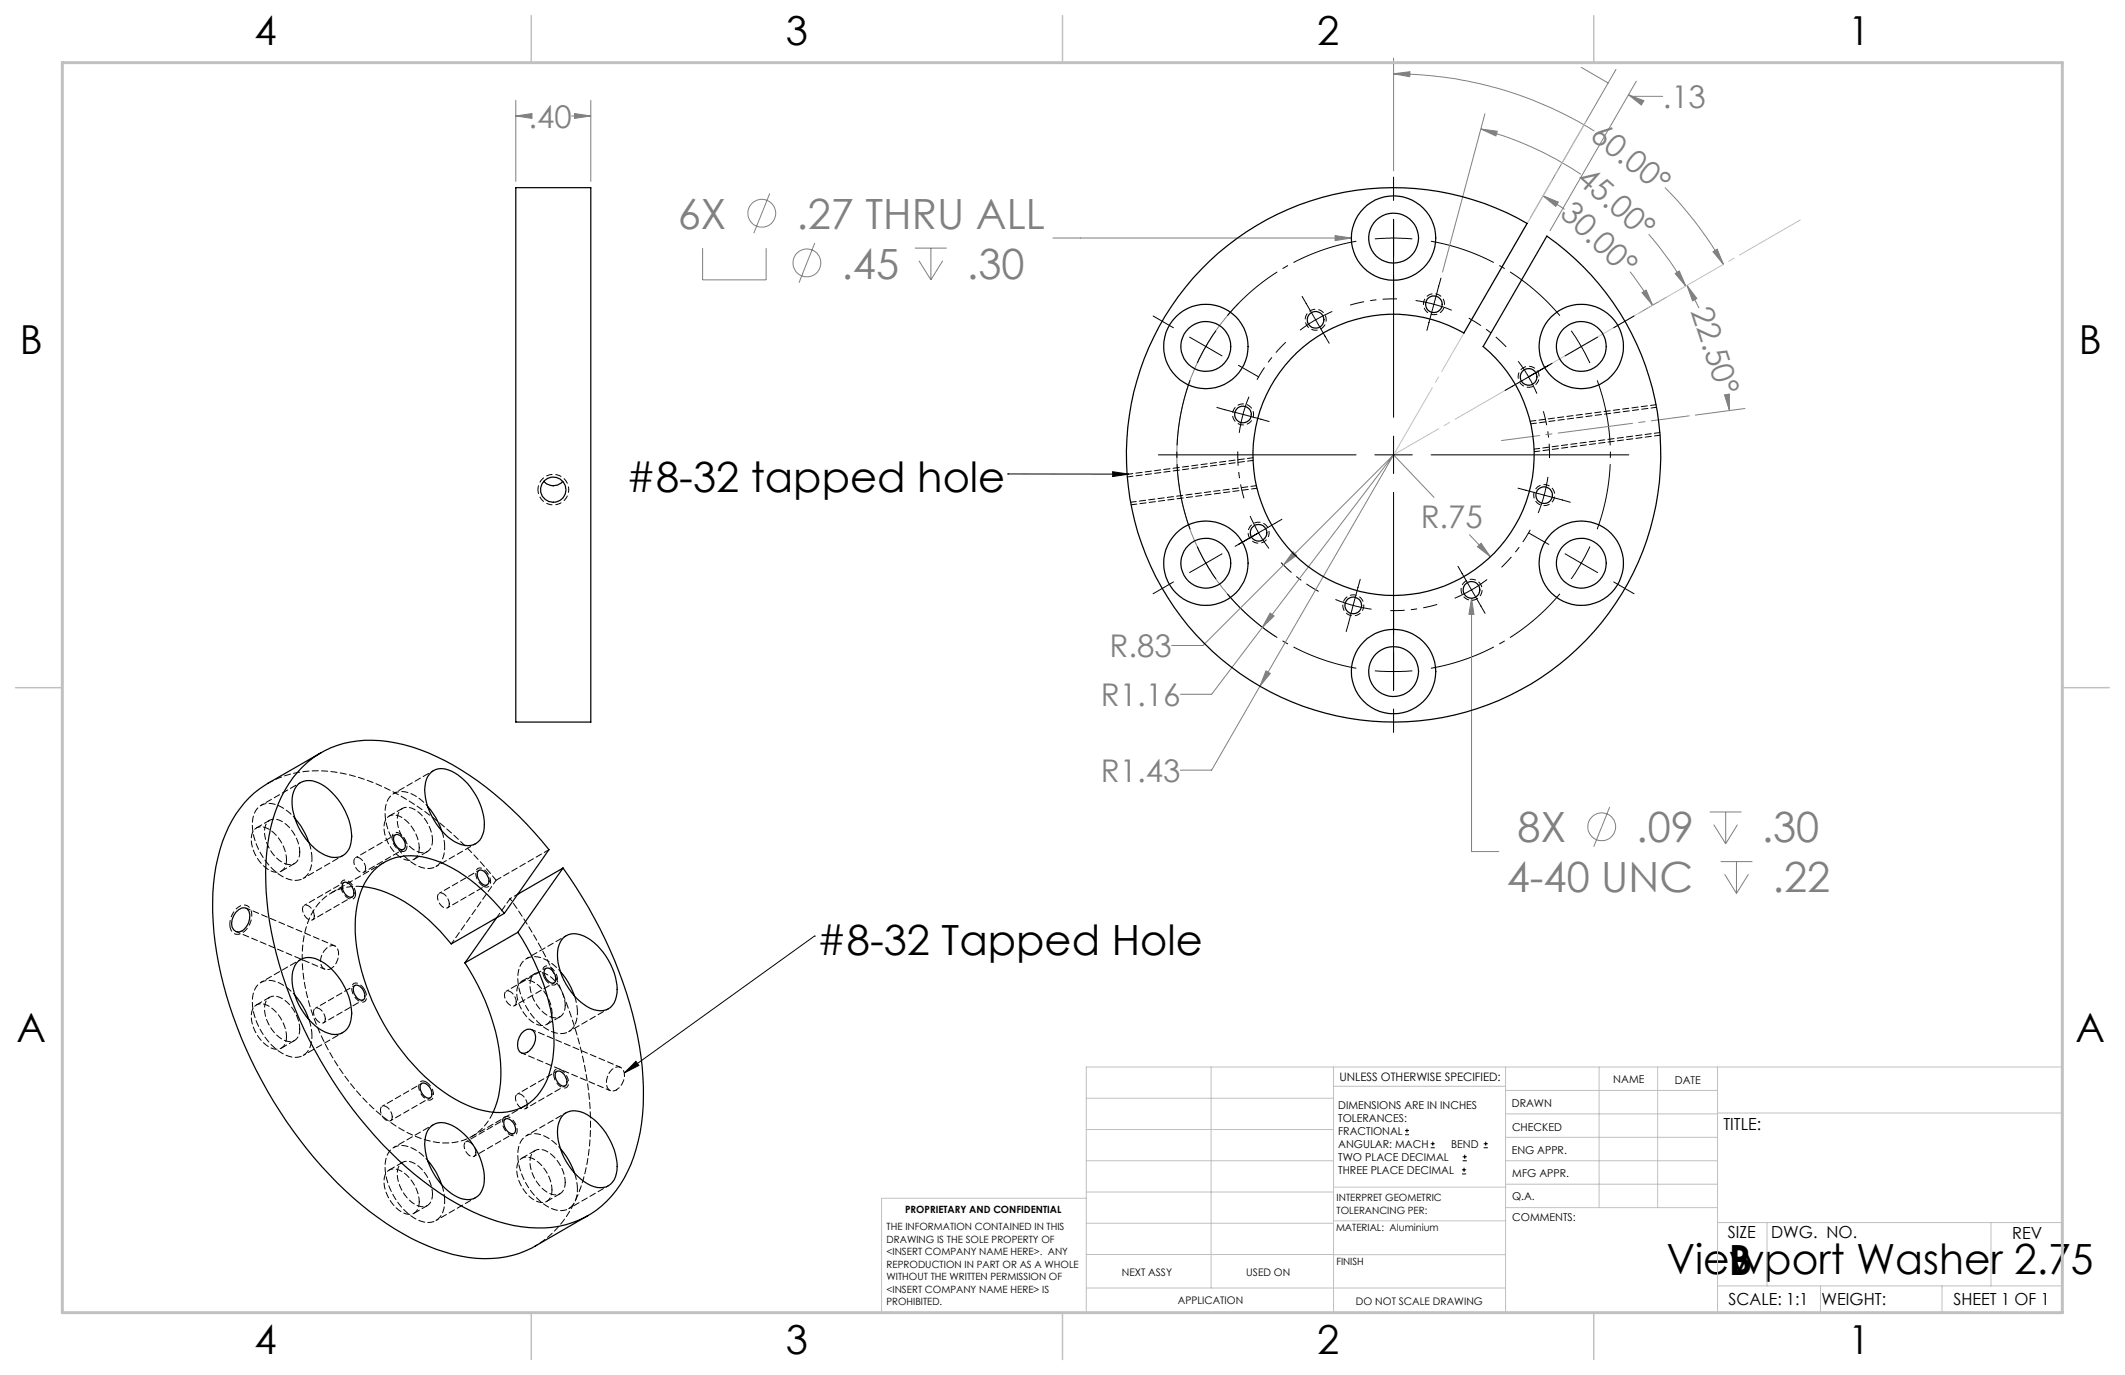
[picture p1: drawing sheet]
<svg xmlns="http://www.w3.org/2000/svg" width="432mm" height="279mm" viewBox="0 0 432 279" stroke-linecap="round" stroke-linejoin="round" font-family="sans-serif">
<g fill="none" stroke="#808080" stroke-width=".2">
<path d="M283.2 15l3.3-.4v1zM283.2 15a77.2 77.2 0 0 1 40.8 11.6M283.2 11.8v22.9M321.3 13.7l5.5 3.2M328.4 14.1l-17.5 30.2M330.9 19.3l.6 .3h6.4M330.9 19.3l3.1 1.2-.5 .8zM332.5 16.5l-17.5 30.4M104.8 23.6l3.3-.5v1zM104.8 20.4v16.5M104.8 23.6h2.6M116.1 23.6h4"/>
<path d="M116.7 23.1l3.4 .5-3.4 .5zM120.1 20.4v16.5M156.4 39.3l-3.2 8.1M300.9 26.2l3.3 .5-.2 .9zM300.9 26.2a68.8 68.8 0 0 1 20.3 9.2M301.7 23.1l-8.6 32.2M313.5 39.8l3.2 1.3-.6 .8zM313.5 39.8l4.4 2.7M338.3 38.1a75 75 0 0 1 11.9 15.6M142.8 50.4v6.5h12.9v-6.5M165.6 49.4l-3.3 8.1M185.9 50.4h6.5"/>
<path d="M186.7 53l2.5 3.9M189.2 50.4v6.5M191.6 53l-2.4 3.9M214 48.4h60.6M271.3 47.9l3.3 .5-3.3 .5zM331.2 55.2l2.5 3.4 2.1 3.4M333.7 59.5l.8-.6 1.3 3.1zM335 47.6a71.1 71.1 0 0 1 7.5 10.5M340.4 55.6l.8-.5 1.3 3zM342.8 58l2 2.6-.9 .5zM342.8 58l2.4 4.6M348.1 51.2l.8-.6 1.3 3.1z"/>
<path d="M251.7 61.6a44 44 0 0 0 7.4 67.7M338.6 60.4l-5.5 3.2M283.2 92.4l8.2 8.7M283.2 92.4l-27.2 47.1M283.2 92.4l-26.7 35.1M283.2 92.4l-38.8 38.8h-6.3M350.4 80.3l1-.2v3.3zM350.9 80.1l.5 3.3M354.6 83l-10.1 1.3M262.7 112.1l.8 .8-2.7 1.9zM298.6 108.7l4.3 4.4M300.2 111.1l.8-.7 1.9 2.7z"/>
<path d="M256 139.5l-9.8 17h-6.3M256.5 127.5l-10.3 13.6h-6.3M257.2 136.3l.9 .5-2.1 2.7zM258.1 124.6l.8 .6-2.4 2.3zM299 121.6l.5 3.2h-1zM299 121.6v51.4h5.6M327.1 164l-3.3 8M347.4 165h6.5M348.2 167.6l2.5 3.9M349.6 175.1h6.5M350.4 177.7l2.4 3.8M350.7 165v6.5"/>
<path d="M352.8 175.1v6.4M353.1 167.6l-2.4 3.9M355.3 177.7l-2.5 3.8"/>
<circle cx="154.8" cy="43.3" r="2.83"/>
<circle cx="164" cy="53.4" r="2.83"/>
<circle cx="325.5" cy="168" r="2.83"/>
</g>
<g fill="none" stroke="#000" stroke-width=".2">
<path d="M283.2 36v4.7M279.4 48.5a41.2 41.2 0 0 1 7.6 0M283.2 44.6v40.2M292.8 56.5l-2.9 10.6M234.3 64.2l4.1 2.4M241.7 68.5l3.3 1.9M245 70.4l-1.7 3.4M245 70.4l3.3 1.9M247.1 67.2l-2.1 3.2M251.6 74.2l4.2 2.4M264.6 60.2l2.7 4.8M267.3 65l-3.1 2.1"/>
<path d="M267.3 65l2.8 4.7M270.7 63.3l-3.4 1.7M287.7 61.1a33.9 33.9 0 0 1 7.3 1.9M308.5 73.4l2.1 3.2M310.6 76.6l1.7 3.4M314.7 74.2l-8.9 5.1M315.4 73.8l-4.8 2.8M319.3 67.2l2 3.2M321.3 70.4l1.8 3.4M321.3 70.4l-3.3 1.9M324.6 68.5l-3.3 1.9M332 64.2l-4.1 2.4"/>
<path d="M204.8 96.3h.1M204.8 96.3h24.6M226.1 95.8l3.3 .5-3.3 .5zM235.4 92.4h40.2M247.3 82.8l5.3 1.4M252.6 84.2l-.8 3.7M252.6 84.2l5.3 1.5M253.8 80.6l-1.2 3.6M279.4 92.4h7.6M283.2 88.6v7.6M290.8 92.4h40.2M308.5 99.2l5.3 1.4"/>
<path d="M314.5 96.9l-.7 3.7M238.4 118.3l-4.1 2.3M243.3 111.1l1.7 3.3M245 114.4l2.1 3.3M245 114.4l-3.3 1.9M248.3 112.5l-3.3 1.9M254 104.8l1.7 3.5M255.7 108.3l2.1 3.1M255.7 108.3l-4.7 2.7M260.5 105.5l-8.9 5.1M276.4 117.7l-1.4 5.3M283.2 100v40.3"/>
<path d="M296.3 115.1l2.7 4.8M299 119.9l-3.4 1.7M299 119.9l2.8 4.7M302.2 117.8l-3.2 2.1M310.6 108.3l4.1 2.3M313.8 100.6l-1.2 3.6M313.8 100.6l5.3 1.5M318 112.5l3.3 1.9M321.3 114.4l-2 3.3M321.3 114.4l3.3 1.9M323.1 111.1l-1.8 3.3M327.9 118.3l4.1 2.3"/>
<path d="M271.4 121.8l3.6 1.2M275 123l3.7 .8M275 123l-1.5 5.3M279.4 136.3l2.3 .2 5.3-.2M283.2 144.1v4.7M165.5 190.2h.1M165.5 190.2l-38.6 27.8M126.9 218l2.3-2.3 .6 .8zM285.5 230.6h.8M285.5 229.7h.8M285.9 229.3v.9M290.7 233.2h.8"/>
<path d="M290.7 232.4h.8M291.1 232v.8M297.1 238.5h.8M297.1 237.7h.8M297.2 235.9h.9M297.2 235.1h.9M297.5 237.3v.8M297.6 234.6v.9M301.5 233.2h.8M301.5 232.4h.8M301.9 232v.8"/>
</g>
<path d="M268.9 66.5a2.13 2.13 0 0 1-3.6-.9 2.13 2.13 0 0 1 2.5-2.7 2.13 2.13 0 0 1 1.2 3.4l-.1 .2M291.4 63.9a2.13 2.13 0 0 1-1.9-3.1 2.13 2.13 0 0 1 3.7-.2 2.13 2.13 0 0 1-1.6 3.3h-.2M309.1 78.1a2.13 2.13 0 0 1 .9-3.6 2.13 2.13 0 0 1 2.7 2.5 2.13 2.13 0 0 1-3.4 1.2l-.2-.1M254.7 84.2a2.13 2.13 0 0 1-3.1 1.9 2.13 2.13 0 0 1-.2-3.7 2.13 2.13 0 0 1 3.3 1.6v.2M257.3 106.7a2.13 2.13 0 0 1-.9 3.6 2.13 2.13 0 0 1-2.7-2.5 2.13 2.13 0 0 1 3.4-1.2l.2 .1M297.5 118.3a2.13 2.13 0 0 1 3.6 .9 2.13 2.13 0 0 1-2.5 2.7 2.13 2.13 0 0 1-1.2-3.4l.1-.2M311.7 100.6a2.13 2.13 0 0 1 3.1-1.9 2.13 2.13 0 0 1 .2 3.7 2.13 2.13 0 0 1-3.3-1.6v-.2M275 120.9a2.13 2.13 0 0 1 1.9 3.1 2.13 2.13 0 0 1-3.7 .2 2.13 2.13 0 0 1 1.6-3.3h.2" fill="none" stroke="#000" stroke-width=".2" stroke-dasharray="1.3 .6" stroke-dashoffset=".6" stroke-linecap="butt"/>
<path d="M109.3 99.5a3.1 3.1 0 0 1 4.6-2.8 3.1 3.1 0 0 1 .2 5.4 3.1 3.1 0 0 1-4.8-2.4v-.2" fill="none" stroke="#000" stroke-width=".2" stroke-dasharray="1.3 .6" stroke-dashoffset=".4" stroke-linecap="butt"/>
<path d="M82.3 172.9a2.15 2.15 0 0 1-2.4-1.8 1.28 1.28 0 0 1 .6-2 2.76 2.76 0 0 1 1.9 3.7l-.1 .1M72.3 181.6a.98 .98 0 0 1-.7 1.1 .98 .98 0 0 1-1.1-.4 2.71 2.71 0 0 1-1-3.2 1.45 1.45 0 0 1 2.1 .7l.5 .9 .2 .9M98.2 180.1a2.8 2.8 0 0 1-1.3-3.5 1.45 1.45 0 0 1 2.1 .8 2.09 2.09 0 0 1 .2 2.8l-.4 .1-.6-.2M110.7 198.8a1.79 1.79 0 0 1 .1-2.5 2.54 2.54 0 0 1 2.5 2.4 1.03 1.03 0 0 1-.5 1.4 1.03 1.03 0 0 1-1.3-.3l-.8-1M74.1 201.1a1.79 1.79 0 0 1-.2 2.5 2.54 2.54 0 0 1-2.4-2.4 1.03 1.03 0 0 1 .4-1.4 1.03 1.03 0 0 1 1.4 .4l.8 .9M86.6 219.9a2.8 2.8 0 0 1 1.2 3.4 1.45 1.45 0 0 1-2.1-.7 2.09 2.09 0 0 1-.2-2.9h.5l.6 .2M112.5 218.3a.98 .98 0 0 1 .6-1.1 .98 .98 0 0 1 1.2 .4 2.71 2.71 0 0 1 1 3.2 1.45 1.45 0 0 1-2.1-.7l-.5-.9-.2-.9M102.5 227a2.15 2.15 0 0 1 2.4 1.8 1.28 1.28 0 0 1-.6 2 2.76 2.76 0 0 1-2-3.7l.2-.1" fill="none" stroke="#000" stroke-width=".2" stroke-dasharray="1.3 .6" stroke-linecap="butt"/>
<path d="M46.7 188.2a3.9 3.9 0 0 1 2.9-4.3 1.96 1.96 0 0 1 1.5 2.6 3.5 3.5 0 0 1-3 3.4 1.68 1.68 0 0 1-1.4-1.7" fill="none" stroke="#000" stroke-width=".2" stroke-dasharray="1.3 .6" stroke-dashoffset=".1" stroke-linecap="butt"/>
<path d="M275.6 49a44 44 0 0 0-26.2 15.1M241.8 77.3a44 44 0 0 0 0 30.2M317 64.1a44 44 0 0 0-26.2-15.1M324.6 107.5a44 44 0 0 0 0-30.2M249.4 120.7a44 44 0 0 0 26.2 15.1M290.8 135.8a44 44 0 0 0 26.2-15.1" fill="none" stroke="#000" stroke-width=".2" stroke-dasharray="15.2 1.3 1.3 1.3" stroke-dashoffset="1.7" stroke-linecap="butt"/>
<path d="M261.3 69.5a31.7 31.7 0 0 0-5.9 7.7M283.9 60.7a31.7 31.7 0 0 0-9.6 1.3M306.1 70.5a31.7 31.7 0 0 0-7.7-5.9M251.5 91.7a31.7 31.7 0 0 0 1.3 9.6M314.9 93.1a31.7 31.7 0 0 0-1.3-9.5M260.3 114.3a31.7 31.7 0 0 0 7.6 5.9M305.1 115.3a31.7 31.7 0 0 0 5.9-7.6M282.5 124.1a31.7 31.7 0 0 0 9.5-1.3" fill="none" stroke="#000" stroke-width=".2" stroke-dasharray="15.2 1.3 1.3 1.3" stroke-dashoffset="12.3" stroke-linecap="butt"/>
<path d="M305.1 89.5l38.2-5" fill="none" stroke="#808080" stroke-width=".2" stroke-dasharray="15.2 1.3 1.3 1.3" stroke-dashoffset="7.4"/>
<path d="M283.2 92.4l38.1-22" fill="none" stroke="#c0c0c0" stroke-width=".2" stroke-dasharray="15.2 1.3 1.3 1.3" stroke-dashoffset="4.6"/>
<path d="M321.3 70.4l44.5-25.7" fill="none" stroke="#c0c0c0" stroke-width=".2" stroke-dasharray="15.2 1.3 1.3 1.3" stroke-dashoffset="1"/>
<path d="M283.2 92.4l27.1-47" fill="none" stroke="#c0c0c0" stroke-width=".2" stroke-dasharray="15.2 1.3 1.3 1.3" stroke-dashoffset="-.5"/>
<path d="M310.3 45.4l12-20.8" fill="none" stroke="#c0c0c0" stroke-width=".2" stroke-dasharray="15.2 1.3 1.3 1.3" stroke-dashoffset="5.2"/>
<g fill="none" stroke="#c0c0c0" stroke-width=".2">
<path d="M246.1 216.8v44.9M271 216.8v49.9M305.9 216.8v49.9M324.9 216.8v28.6M336.8 216.8v28.6M349 216.8v49.9M220.7 235.9h50.3M220.7 229.5h50.3M220.7 223.2h50.3M271 220.7h34.9M305.9 231.1h43.1M305.9 226.3h43.1"/>
<path d="M305.9 221.6h43.1M305.9 235.9h43.1M349 226.2h70.1M220.7 243.5h-41.6v23.2h240v-49.9h-198.4v49.9M220.7 248.6h50.3M220.7 242.2h50.3M220.7 254.9h50.3M271 255h34.9M271 248.1h35M271 241.2h35M305.9 240.6h43.1M306 245.4h43"/>
<path d="M349 248.4h70.1M359.1 248.4v12.9M404.6 248.4v12.9M220.7 261.7h85.2M349 261.3h70.1M369.9 261.3v5.4M394.6 261.3v5.4"/>
</g>
<path d="M107.9 3.2v9.5M215.9 3.2v9.5M323.8 3.2v9.5M3.1 139.7h9.6M419.1 139.7h9.5M107.9 266.7v9.6M215.9 266.7v9.6M323.8 266.7v9.6" fill="none" stroke="#c0c0c0" stroke-width=".3"/>
<path d="M12.7 12.7h406.4v254h-406.4z" fill="none" stroke="#c0c0c0" stroke-width=".6"/>
<path d="M229 96.4l25.6-3.4M310.9 85.6l25.6-3.4M311.8 91.8l25.5-3.4M229.9 102.6l25.5-3.4" fill="none" stroke="#000" stroke-width=".2" stroke-dasharray="1.3 .6" stroke-dashoffset=".1"/>
<g fill="#808080">
<path d="M330.9 19.3l3.1 1.2-.5 .8z"/>
<path d="M350.4 80.3l1-.2v3.3zM342.8 58l2 2.6-.9 .5z"/>
<path d="M333.7 59.5l.8-.6 1.3 3.1zM313.5 39.8l3.2 1.3-.6 .8z"/>
<path d="M340.4 55.6l.8-.5 1.3 3zM300.9 26.2l3.3 .5-.2 .9z"/>
<path d="M348.1 51.2l.8-.6 1.3 3.1zM283.2 15l3.3-.4v1z"/>
<path d="M116.7 23.1l3.4 .5-3.4 .5zM104.8 23.6l3.3-.5v1z"/>
<path d="M300.2 111.1l2.7 2-1.9-2.7zM257.2 136.3l-1.2 3.2 2.1-2.7zM258.1 124.6l-1.6 2.9 2.4-2.3zM262.7 112.1l-1.9 2.7 2.7-1.9z"/>
<path d="M271.3 47.9v1l3.3-.5zM299 121.6l-.5 3.2h1z"/>
</g>
<path d="M226.1 95.8l3.3 .5-3.3 .5zM126.9 218l2.3-2.3 .6 .8z" fill="#000"/>
<g fill="none" stroke="#000" stroke-width=".25">
<path d="M104.8 38.1h15.3v108.6h-15.3zM244.1 54.8a54.3 54.3 0 0 1 66.2-9.4l-12.8 22.3a28.6 28.6 0 0 0-42.9 22.5 28.6 28.6 0 0 0 38.9 28.8 28.6 28.6 0 0 0 9.2-47.5l-1.3-1.1 12.9-22.4a54.3 54.3 0 0 1 11.6 77.9 54.3 54.3 0 0 1-78.3 7.5 54.3 54.3 0 0 1-3.5-78.6zM110.5 97.8a2.54 2.54 0 0 0 3.8 0M60.6 159.3a4.1 4.1 0 0 1 4.8 .1 13.2 13.2 0 0 1 6 11.3 3.5 3.5 0 0 1-5.3 3.1 12.9 12.9 0 0 1-6.7-11.6 4.6 4.6 0 0 1 1.2-2.9zM65.2 153l-10.8 6.2a22.2 22.2 0 0 0-9.7 13.4 50.9 50.9 0 0 0 .2 25.3 89.5 89.5 0 0 0 28.5 46.9 46.3 46.3 0 0 0 20.2 10.4 21.5 21.5 0 0 0 15.1-2l10.8-6.2M87.6 156.9a3.9 3.9 0 0 1 4.8 .1 12.7 12.7 0 0 1 5.9 12 3.3 3.3 0 0 1-4.6 2.6 12.6 12.6 0 0 1-7.1-8.6 6.7 6.7 0 0 1 .6-5.7zM59.9 166.3a15.9 15.9 0 0 1 2.9 4.9M69.7 179.4a1.19 1.19 0 0 1 1.7 .6l.5 1.1a.83 .83 0 0 1-.3 1.1 .83 .83 0 0 1-1.1-.2 2.11 2.11 0 0 1-.8-2.6zM80.2 169.7a1.19 1.19 0 0 1 1.6 .6l.5 1.1a.83 .83 0 0 1-.3 1.2 .83 .83 0 0 1-1.1-.3 2.12 2.12 0 0 1-.7-2.6zM86.9 163.9l1.7 2.3 1.1 2.6M97.2 177a1.19 1.19 0 0 1 1.6 .6l.4 .7a.9 .9 0 0 1 0 1.3 .9 .9 0 0 1-1.3 0 2.15 2.15 0 0 1-.7-2.6zM114.4 176.4a86.1 86.1 0 0 1 16.1 40.3 42.4 42.4 0 0 1-2.3 19.9 19.6 19.6 0 0 1-16.1 12.8 32.8 32.8 0 0 1-19.4-4.9 76.9 76.9 0 0 1-26.3-26.9 82.1 82.1 0 0 1-12.3-36.4 37.5 37.5 0 0 1 3.8-20.7 19.3 19.3 0 0 1 19.3-10 40.4 40.4 0 0 1 20 8.3 76 76 0 0 1 14.3 13.8l-9 13"/>
<path d="M114.4 176.4l-9.2 13M114.4 176.4l-9.2 5.3M47.9 185.3a1.53 1.53 0 0 1 2.7-.1 3.3 3.3 0 0 1-2 4.2 1.47 1.47 0 0 1-1.5-1.7l.1-.8zM60.3 195.7a3.5 3.5 0 0 1 4.4-.6 12.9 12.9 0 0 1 6.7 11.6 3.5 3.5 0 0 1-5.3 3 12.9 12.9 0 0 1-6.7-11.6 5.4 5.4 0 0 1 .9-2.4zM73.7 180.2a24.2 24.2 0 0 1 13.5 6.8l2.3 2.3 2.2 2.5 10.8-6.2M94.5 195.7a42.3 42.3 0 0 1 7.3 23 18.1 18.1 0 0 1-1.6 7.3M100.9 186.5l-6.4 9.2M102.5 185.6a32.7 32.7 0 0 0-14.3-10.9 11.3 11.3 0 0 0-12.2 2.1 15.9 15.9 0 0 0-3.8 11.2 43.4 43.4 0 0 0 8.6 24.5 35.5 35.5 0 0 0 15.3 12.6 12.2 12.2 0 0 0 10.8-.5 12.8 12.8 0 0 0 5.4-9.4 35.3 35.3 0 0 0-3.7-19.7l-1.6-3.1-1.8-3M105.2 189.4l-10.7 6.3M110.8 196.8a1.14 1.14 0 0 1 1.6 .6l.5 1.2a.82 .82 0 0 1-.2 1.1 .82 .82 0 0 1-1.2-.2 2.12 2.12 0 0 1-.7-2.7zM113.9 197.4a14.9 14.9 0 0 1 2.8 5M114.6 190.5a4 4 0 0 1 4.7 .1 13.3 13.3 0 0 1 6.1 11.2 3.5 3.5 0 0 1-3.4 3.6 8.2 8.2 0 0 1-5.9-3.8 12.2 12.2 0 0 1-2.7-9 4.2 4.2 0 0 1 1.2-2.1z"/>
<path d="M59.9 202.2l1.7 2.4 1.2 2.6M72 200.3a1.54 1.54 0 0 1 2 1.3l.1 .4a.83 .83 0 0 1-.2 1.1 .83 .83 0 0 1-1.2-.1 2.15 2.15 0 0 1-.7-2.7zM105.9 210a1.56 1.56 0 0 1 2.8-.1 3.4 3.4 0 0 1-2.1 4.1 1.33 1.33 0 0 1-1.4-1.6v-.8zM113 217.8a1.59 1.59 0 0 1 2 1.3 .95 .95 0 0 1 .2 1 .95 .95 0 0 1-.8 .6 2.22 2.22 0 0 1-1.4-2.9zM85.6 220.2a1.19 1.19 0 0 1 1.6 .6l.5 1.1a.83 .83 0 0 1-.2 1.1 .83 .83 0 0 1-1.1-.2 2.11 2.11 0 0 1-.8-2.6zM86.9 235.8l1.7 2.3 1.1 2.6M87.2 229.2a3.5 3.5 0 0 1 4.5-.6 12.9 12.9 0 0 1 6.7 11.6 3.4 3.4 0 0 1-3.4 3.6 8.4 8.4 0 0 1-5.9-3.8 11.8 11.8 0 0 1-2.6-9l.4-1.2zM102.6 227.5a1.21 1.21 0 0 1 1.6 .5l.5 1.2a.84 .84 0 0 1-.2 1.1 .84 .84 0 0 1-1.2-.2 2.15 2.15 0 0 1-.7-2.6zM113.9 233.4l1.6 2.3 1.2 2.6M114.6 226.4a4.3 4.3 0 0 1 5.4 .6 13.4 13.4 0 0 1 5.4 10.8 3.5 3.5 0 0 1-5.4 3.1 12.9 12.9 0 0 1-6.7-11.6 4.9 4.9 0 0 1 1.3-2.9z"/>
<circle cx="283.2" cy="48.4" r="8.6"/>
<circle cx="283.2" cy="48.4" r="5.1"/>
<circle cx="245" cy="70.4" r="5.1"/>
<circle cx="245" cy="70.4" r="8.6"/>
<circle cx="267.3" cy="65" r="1.7"/>
<circle cx="291.4" cy="61.8" r="1.69"/>
<circle cx="310.6" cy="76.6" r="1.7"/>
<circle cx="321.3" cy="70.4" r="8.6"/>
<circle cx="321.3" cy="70.4" r="5.1"/>
<circle cx="112.4" cy="99.5" r="2.56"/>
<circle cx="252.6" cy="84.2" r="1.7"/>
<circle cx="245" cy="114.4" r="5.1"/>
<circle cx="245" cy="114.4" r="8.6"/>
<circle cx="255.7" cy="108.3" r="1.69"/>
<circle cx="299" cy="119.9" r="1.7"/>
<circle cx="313.8" cy="100.6" r="1.68"/>
<circle cx="321.3" cy="114.4" r="8.6"/>
<circle cx="321.3" cy="114.4" r="5.1"/>
<circle cx="275" cy="123" r="1.7"/>
<circle cx="283.2" cy="136.4" r="8.6"/>
<circle cx="283.2" cy="136.5" r="5.1"/>
</g>
<path d="M254.6 93.6l-25.5 3.3M311.7 91.3l25.6-3.4M336.6 82.8l-25.5 3.3M229.8 102.1l25.5-3.4M78.1 175.2l-10.8 6.2M100.8 178.9a66.9 66.9 0 0 0-22.9-19 28.2 28.2 0 0 0-18.8-2.6 18.5 18.5 0 0 0-4.6 1.9M111.6 172.6l-10.8 6.3M95.9 230.9l10.8-6.2" fill="none" stroke="#000" stroke-width=".2" stroke-dasharray="1.3 .6" stroke-dashoffset=".1"/>
<path d="M103.6 182.6l1.6-.9" fill="none" stroke="#000" stroke-width=".2" stroke-dasharray="1.3 .6" stroke-dashoffset=".9"/>
<g fill="none" stroke="#000" stroke-width=".2" stroke-dasharray="1.3 .6" stroke-dashoffset=".7">
<path d="M61.1 159l-8.1 4.6M88.1 156.6l-8.1 4.6M61.6 178.5l8.1-4.7M69.9 179.3l-8.1 4.7M73.9 177.2l8.1-4.6M80.3 169.6l-8 4.7M88.6 176.1l8.1-4.7M97.3 176.9l-8 4.6M61.1 194.9l-8.1 4.7M63.5 186.9l8.1-4.7M90.9 184.5l8.1-4.7M110.9 196.8l-8 4.6"/>
<path d="M115.1 190.1l-8.1 4.7M61.6 214.5l8.1-4.7M65.8 207.8l8-4.6M72.1 200.2l-8 4.7M104.5 204.4l8.1-4.7M113.2 217.7l-8.1 4.6M115.6 209.6l8-4.6M79.4 227.7l8-4.6M85.7 220.1l-8 4.7M88.1 228.5l-8.1 4.7M96.3 235l8.1-4.7M102.7 227.4l-8 4.6"/>
<path d="M106.8 225.3l8.1-4.7M115.1 226.1l-8.1 4.7M88.6 248l8.1-4.7M108.8 253.2a21.9 21.9 0 0 0 9.7-13.5 50.7 50.7 0 0 0-.2-25.2 89.8 89.8 0 0 0-14.7-31.9M115.6 245.6l8-4.7"/>
</g>
<path d="M125.3 221.5a3.3 3.3 0 0 0 1.3-4.2 1.4 1.4 0 0 0-2.2 0 3.2 3.2 0 0 0-.6 4.2l.5 .2 1-.2" fill="none" stroke="#000" stroke-width=".2" stroke-dasharray="1.3 .6" stroke-dashoffset=".6"/>
<path d="M63.4 174.6l-.2-1.7-.4-1.7M90.4 172.2l-.2-1.7-.4-1.7M63.4 210.5l-.2-1.6-.4-1.7M117.3 205.7l-.1-1.6-.5-1.7M90.4 244.1l-.2-1.7-.4-1.7M117.3 241.7l-.1-1.7-.5-1.7" fill="none" stroke="#000" stroke-width=".2" stroke-dasharray="1.3 .6" stroke-dashoffset="-.1"/>
<path d="M59.9 166.3a7.4 7.4 0 0 0-5.8-3 3.5 3.5 0 0 0-2.8 3.5 13 13 0 0 0 6.7 11.6 3.5 3.5 0 0 0 5.4-3.1v-.7M86.9 163.9a7.4 7.4 0 0 0-5.8-3 3.5 3.5 0 0 0-2.8 3.5 13 13 0 0 0 6.7 11.6 3.5 3.5 0 0 0 5.3-3.1l.1-.7M113.9 197.4a7.4 7.4 0 0 0-5.9-3 3.5 3.5 0 0 0-2.8 3.6 13 13 0 0 0 6.8 11.6 3.5 3.5 0 0 0 5.3-3.1v-.8M59.9 202.2a7.4 7.4 0 0 0-5.8-3 3.5 3.5 0 0 0-2.8 3.6 13 13 0 0 0 6.7 11.6 3.5 3.5 0 0 0 5.4-3.1v-.8M86.9 235.8a7.4 7.4 0 0 0-5.8-3 3.5 3.5 0 0 0-2.8 3.5 13 13 0 0 0 6.7 11.6 3.5 3.5 0 0 0 5.3-3.1l.1-.7M113.9 233.4a7.4 7.4 0 0 0-5.9-3 3.5 3.5 0 0 0-2.8 3.5 13 13 0 0 0 6.8 11.6 3.5 3.5 0 0 0 5.3-3.1v-.7" fill="none" stroke="#000" stroke-width=".2" stroke-dasharray="1.3 .6" stroke-dashoffset=".8"/>
<g fill="none" stroke="#000" stroke-width=".2" stroke-dasharray="1.3 .6" stroke-dashoffset=".2">
<path d="M58.2 174.7a7.4 7.4 0 0 0-4.7-6.7 2.03 2.03 0 0 0-2.4 2.3 7.5 7.5 0 0 0 4.4 6.9 1.98 1.98 0 0 0 2.7-1.9v-.6M60.9 173.1a7.4 7.4 0 0 0-4.7-6.6 2.03 2.03 0 0 0-2.4 2.2 7.5 7.5 0 0 0 4.4 6.9 1.98 1.98 0 0 0 2.7-1.9v-.6M74.3 176.4a2.17 2.17 0 0 0-2-2.2 1.67 1.67 0 0 0 .3 2.5 .91 .91 0 0 0 .8 .6 .91 .91 0 0 0 .9-.5v-.4M85.2 172.3a7.4 7.4 0 0 0-4.7-6.7 2.03 2.03 0 0 0-2.5 2.3 7.5 7.5 0 0 0 4.5 6.8 1.98 1.98 0 0 0 2.7-1.8v-.6M87.9 170.7a7.4 7.4 0 0 0-4.8-6.6 2.03 2.03 0 0 0-2.4 2.2 7.5 7.5 0 0 0 4.5 6.9 1.98 1.98 0 0 0 2.6-1.9l.1-.6M63.9 186.1a2.17 2.17 0 0 0-2-2.2 1.67 1.67 0 0 0 .3 2.5 .91 .91 0 0 0 .8 .6 .91 .91 0 0 0 .8-.5l.1-.4M91.3 183.7a2.17 2.17 0 0 0-2-2.2 1.67 1.67 0 0 0 .3 2.4 .91 .91 0 0 0 .8 .6 .91 .91 0 0 0 .9-.5v-.3M100.9 186.5l2.7-3.9M58.2 210.7a7.4 7.4 0 0 0-4.7-6.7 2.03 2.03 0 0 0-2.4 2.2 7.5 7.5 0 0 0 4.4 6.9 1.98 1.98 0 0 0 2.7-1.9v-.5M60.9 209.1a7.4 7.4 0 0 0-4.7-6.6 2.03 2.03 0 0 0-2.4 2.2 7.5 7.5 0 0 0 4.4 6.9 1.98 1.98 0 0 0 2.7-1.9v-.6M66.1 207.1a2.17 2.17 0 0 0-2-2.2 1.67 1.67 0 0 0 .3 2.4 .91 .91 0 0 0 .8 .6 .91 .91 0 0 0 .9-.5v-.3M104.9 203.6a2.17 2.17 0 0 0-2-2.2 1.67 1.67 0 0 0 .3 2.4 .91 .91 0 0 0 .8 .6 .91 .91 0 0 0 .9-.5v-.3"/>
<path d="M112.2 205.8a7.4 7.4 0 0 0-4.8-6.6 2.03 2.03 0 0 0-2.4 2.2 7.5 7.5 0 0 0 4.5 6.9 1.98 1.98 0 0 0 2.6-1.9l.1-.6M114.9 204.3a7.4 7.4 0 0 0-4.8-6.7 2.03 2.03 0 0 0-2.4 2.2 7.5 7.5 0 0 0 4.5 6.9 1.98 1.98 0 0 0 2.6-1.8l.1-.6M79.7 227a2.17 2.17 0 0 0-2-2.2 1.67 1.67 0 0 0 .3 2.4 .91 .91 0 0 0 .8 .6 .91 .91 0 0 0 .9-.5v-.3M96.7 234.2a2.17 2.17 0 0 0-2-2.2 1.67 1.67 0 0 0 .3 2.4 .91 .91 0 0 0 .8 .6 .91 .91 0 0 0 .9-.5v-.3M107.1 224.5a2.17 2.17 0 0 0-1.9-2.2 1.67 1.67 0 0 0 .2 2.5 .91 .91 0 0 0 .8 .5 .91 .91 0 0 0 .9-.5v-.3M85.2 244.2a7.4 7.4 0 0 0-4.7-6.6 2.03 2.03 0 0 0-2.5 2.2 7.5 7.5 0 0 0 4.5 6.9 1.98 1.98 0 0 0 2.7-1.9v-.6M87.9 242.7a7.4 7.4 0 0 0-4.8-6.7 2.03 2.03 0 0 0-2.4 2.2 7.5 7.5 0 0 0 4.5 6.9 1.98 1.98 0 0 0 2.6-1.9l.1-.5M112.2 241.8a7.4 7.4 0 0 0-4.8-6.7 2.03 2.03 0 0 0-2.4 2.3 7.5 7.5 0 0 0 4.5 6.9 1.98 1.98 0 0 0 2.6-1.9l.1-.6M114.9 240.2a7.4 7.4 0 0 0-4.8-6.6 2.03 2.03 0 0 0-2.4 2.2 7.5 7.5 0 0 0 4.5 6.9 1.98 1.98 0 0 0 2.6-1.9l.1-.6"/>
</g>
<path d="M67.3 196.8a3.5 3.5 0 0 0 1.2-4.2 1.32 1.32 0 0 0-2.1 0 2.96 2.96 0 0 0-.7 4.2l.6 .2 1-.2" fill="none" stroke="#000" stroke-width=".2" stroke-dasharray="1.3 .6" stroke-dashoffset=".5"/>
<path d="M73.8 180.1a10.4 10.4 0 0 0-11.4 7.7 28.3 28.3 0 0 0 .7 17.1 45.6 45.6 0 0 0 17.4 23.9 17.9 17.9 0 0 0 11.7 3.4 10.1 10.1 0 0 0 8-6.2" fill="none" stroke="#000" stroke-width=".2" stroke-dasharray="1.3 .6" stroke-dashoffset="-.2"/>
<path d="M100.8 178.9l-9.1 12.9" fill="none" stroke="#000" stroke-width=".2" stroke-dasharray="1.3 .6" stroke-dashoffset=".3"/>
<path d="M47.9 189.3l18.1 7.7M68 192.2l-18-7.7M106 214l18 7.6M126 216.9l-18-7.7" fill="none" stroke="#000" stroke-width=".2" stroke-dasharray="1.3 .6" stroke-dashoffset=".4"/>
<path d="M54.8 166.7l-2.7 1.5M57.2 177l2.7-1.5M81.8 164.3l-2.7 1.5M84.1 174.6l2.7-1.6M108.7 197.8l-2.7 1.6M54.8 202.6l-2.7 1.6M57.2 213l2.7-1.6M111.1 208.2l2.7-1.6M81.8 236.2l-2.7 1.6M108.7 233.8l-2.7 1.5M84.1 246.5l2.7-1.5M111.1 244.1l2.7-1.5" fill="none" stroke="#000" stroke-width=".2" stroke-dasharray="1.3 .6"/>
<g font-size="8.5" fill="#808080">
<text x="137.7" y="46.5">6X</text>
<text x="161.8" y="46.5">.27 THRU ALL</text>
<text x="171" y="56.6">.45</text>
<text x="196.5" y="56.6">.30</text>
<text x="308.4" y="171.2">8X</text>
<text x="332.5" y="171.2">.09</text>
<text x="358" y="171.2">.30</text>
<text x="306.2" y="181.3">4-40 UNC</text>
<text x="360.2" y="181.3">.22</text>
</g>
<g font-size="8.5">
<text x="127.2" y="100">#8-32 tapped hole</text>
<text x="166" y="194">#8-32 Tapped Hole</text>
<text x="338.6" y="258.9">Viewport Washer 2.75</text>
<text x="351.3" y="259">B</text>
</g>
<g font-size="8.1">
<text x="51.7" y="9">4</text>
<text x="159.7" y="9">3</text>
<text x="267.6" y="9">2</text>
<text x="375.6" y="9">1</text>
<text x="4" y="72">B</text>
<text x="422.4" y="72">B</text>
<text x="3.3" y="211.7">A</text>
<text x="421.7" y="211.7">A</text>
<text x="51.7" y="275.2">4</text>
<text x="159.7" y="275.2">3</text>
<text x="267.6" y="275.2">2</text>
<text x="375.6" y="275.2">1</text>
</g>
<g font-size="6.4" fill="#808080">
<text x="320.1" y="36.7" transform="rotate(41 320.1 36.7)">45.00°</text>
<text x="316.8" y="43.8" transform="rotate(44 316.8 43.8)">30.00°</text>
<text x="343.5" y="63.1" transform="rotate(72 343.5 63.1)">22.50°</text>
</g>
<g font-size="6.3" fill="#808080">
<text x="337.9" y="22">.13</text>
<text x="107.4" y="26">.40</text>
<text x="322.8" y="28.1" transform="rotate(39 322.8 28.1)">60.00°</text>
<text x="288.7" y="107.2">R.75</text>
<text x="225.4" y="133.6">R.83</text>
<text x="223.7" y="143.5">R1.16</text>
<text x="223.7" y="158.9">R1.43</text>
</g>
<g font-size="3.4">
<text x="350.2" y="229.5">TITLE:</text>
<text x="351.1" y="251.6">SIZE</text>
<text x="359.9" y="251.6">DWG. NO.</text>
<text x="408.9" y="251.7">REV</text>
<text x="351.2" y="265.2">SCALE: 1:1</text>
<text x="370.1" y="265.3">WEIGHT:</text>
<text x="396.9" y="265.2">SHEET 1 OF 1</text>
</g>
<text font-size="2.4" x="272.2" y="219.7">UNLESS OTHERWISE SPECIFIED:</text>
<g font-size="2.2">
<text x="327.8" y="220.1">NAME</text>
<text x="340.3" y="220.2">DATE</text>
<text x="271.9" y="225.3">DIMENSIONS ARE IN INCHES</text>
<text x="271.9" y="227.9">TOLERANCES:</text>
<text x="307.2" y="224.9">DRAWN</text>
<text x="271.9" y="230.6">FRACTIONAL</text>
<text x="271.9" y="233.2">ANGULAR: MACH</text>
<text x="294.9" y="233.2">BEND</text>
<text x="307.3" y="229.8">CHECKED</text>
<text x="271.9" y="235.9">TWO PLACE DECIMAL</text>
<text x="271.9" y="238.5">THREE PLACE DECIMAL</text>
<text x="307.2" y="234.5">ENG APPR.</text>
<text x="307.3" y="239.2">MFG APPR.</text>
<text x="307.3" y="243.9">Q.A.</text>
<text x="307.3" y="248.1">COMMENTS:</text>
</g>
<g font-size="2.1">
<text x="227.9" y="259.2">NEXT ASSY</text>
<text x="253.3" y="259.2">USED ON</text>
<text x="239.3" y="265">APPLICATION</text>
<text x="275.5" y="265.1">DO NOT SCALE DRAWING</text>
</g>
<g font-size="2">
<text x="271.6" y="244.1">INTERPRET GEOMETRIC</text>
<text x="180.2" y="250">THE INFORMATION CONTAINED IN THIS</text>
<text x="183.9" y="246.4">PROPRIETARY AND CONFIDENTIAL</text>
<text x="271.5" y="250.2">MATERIAL: Aluminium</text>
<text x="271.6" y="246.6">TOLERANCING PER:</text>
<text x="180.2" y="252.5">DRAWING IS THE SOLE PROPERTY OF</text>
<text x="180.2" y="255.1">&lt;INSERT COMPANY NAME HERE&gt;. ANY</text>
<text x="180.2" y="257.6">REPRODUCTION IN PART OR AS A WHOLE</text>
<text x="271.5" y="257">FINISH</text>
<text x="180.2" y="260.1">WITHOUT THE WRITTEN PERMISSION OF</text>
<text x="180.2" y="262.6">&lt;INSERT COMPANY NAME HERE&gt; IS</text>
<text x="180.2" y="265.2">PROHIBITED.</text>
</g>
</svg>
